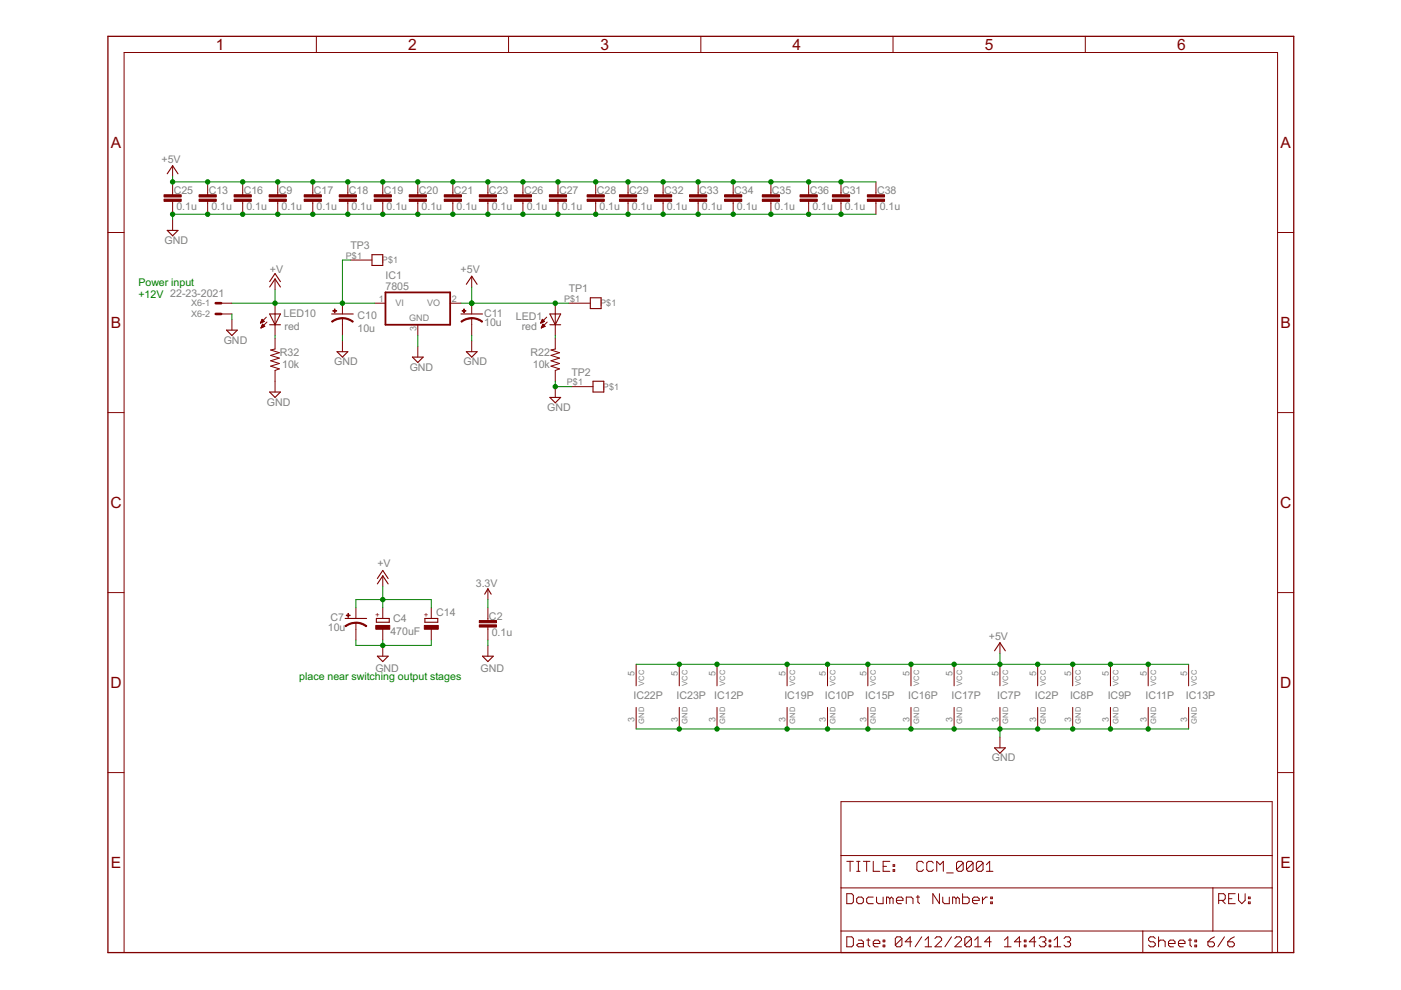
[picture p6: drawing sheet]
<svg xmlns="http://www.w3.org/2000/svg" width="297mm" height="210mm" viewBox="0 0 297 210" stroke-linecap="round" stroke-linejoin="round" font-family="sans-serif">
<g fill="none" stroke="#800000" stroke-width=".23">
<path d="M35.5 36.9l1.1-1.8 1.1 1.8M35.5 48.9h2.2l-1.1 1.1zM57.2 59.7l1.1-1.7 1.2 1.7M78.9 54h2.3v2.3h-2.3zM48 70h2.3l-1.1 1.1zM57.2 68.9h2.3M57.2 66.6h2.3l-1.2 2.3zM57.2 60.9l1.1-1.8 1.2 1.8M70.3 66.6h4.6M71.5 74.6h2.2l-1.1 1.1zM87.4 75.7h2.3l-1.1 1.2zM97.7 66.6h4.6"/>
<path d="M98.9 74.6h2.3l-1.2 1.1zM98.9 60.3l1.1-1.7 1.2 1.7M116.6 66.6h2.3l-1.2 2.3zM116.6 68.9h2.3M125.2 63.1h2.2v2.3h-2.2zM57.2 83.1h2.3l-1.2 1.2zM116.6 84.3h2.3l-1.2 1.1zM125.7 80.8h2.3v2.3h-2.3zM73.2 131.1h4.5M79.8 131.1h2.7v.8h-2.7zM80 123.8l1.2-1.7 1.1 1.7M80 122.7l1.2-1.8 1.1 1.8"/>
<path d="M80 139.1h2.3l-1.1 1.2zM90.1 131.1h2.7v.8h-2.7zM102.3 139.1h2.3l-1.2 1.2zM102.8 126l.6-1.2 .7 1.2M210.9 138l1.1-1.7 1.1 1.7M210.9 158.6h2.2l-1.1 1.1z"/>
</g>
<g fill="none" stroke="#800000" stroke-width=".21">
<path d="M67.1 7.7v3.4M107.8 7.7v3.4M148.6 7.7v3.4M189.3 7.7v3.4M230.1 7.7v3.4M36.6 35.1v2.3M36.6 38.6v2.7M44 38.6v2.7M51.5 38.6v2.7M58.9 38.6v2.7M66.3 38.6v2.7M73.7 38.6v2.7"/>
<path d="M81.2 38.6v2.7M88.6 38.6v2.7M96 38.6v2.7M103.4 38.6v2.7M110.9 38.6v2.7M118.3 38.6v2.7M126.3 38.6v2.7M133.2 38.6v2.7M140.6 38.6v2.7M148 38.6v2.7M155.4 38.6v2.7M163.4 38.6v2.7"/>
<path d="M171.4 38.6v2.7M178.3 38.6v2.7M185.7 38.6v2.7M22.9 49.3h3.4M36.6 42.7v2.7M36.6 46.6v2.3M44 42.7v2.7M51.5 42.7v2.7M58.3 59.1v2.3M58.9 42.7v2.7M66.3 42.7v2.7M73.7 42.7v2.7"/>
<path d="M74.3 55.1h4.6M81.2 42.7v2.7M88.6 42.7v2.7M96 42.7v2.7M100 58.6v2.3M103.4 42.7v2.7M110.9 42.7v2.7M118.3 42.7v2.7M126.3 42.7v2.7M133.2 42.7v2.7M140.6 42.7v2.7M148 42.7v2.7"/>
<path d="M155.4 42.7v2.7M163.4 42.7v2.7M171.4 42.7v2.7M178.3 42.7v2.7M185.7 42.7v2.7M270.9 49.3h3.4M46.9 64.3h2.3M46.9 66.6h2.3M49.2 67.7v2.3M55.2 68.5h.1M55.3 68.3h.3M55.3 68.2h.5"/>
<path d="M55.4 69.5h.1M55.4 68.1h.6M55.4 69.4h.2M55.4 68h.5M55.4 69.3h.5M55.5 67.9h.3M55.5 69.2h.6M55.5 67.8h.2M55.5 69.1h.5M55.6 67.7h.1M55.6 69h.3M55.6 67.7l-.4 .8"/>
<path d="M55.6 67.7l.4 .5-.8 .3M55.6 68.9h.2M55.7 68.8h.1M55.7 68.7l-.4 .8M55.7 68.7l.4 .5M56.1 69.2l-.8 .3M56.5 67.2l-1.3 1.3M56.6 68.3l-1.3 1.2M58.3 64.3v6.8M58.3 71.7v2.3l-.9 .2 1.8 .6-1.8 .6 1.8 .5-1.8 .6 1.8 .6-1.8 .5 1.8 .6-.9 .3v4.6M72.6 64.3v2.3M72.6 67.5v3.6"/>
<path d="M72.6 72.3v2.3M79.4 64.3h2.3M88.6 68.9v2.2M88.6 73.4v2.3M95.4 64.3h2.3M100 64.3v2.3M100 67.5v3.6M100 72.3v2.3M114.7 68.5h.1M114.7 68.3h.3M114.8 68.2h.5M114.8 69.5h.1"/>
<path d="M114.8 68.1h.6M114.8 69.4h.3M114.9 68h.4M114.9 69.3h.4M114.9 67.9h.3M114.9 69.2h.6M114.9 67.8h.2M115 69.1h.5M115 67.7h.1M115 67.7l-.4 .8M115 67.7l.4 .5-.8 .3M115 69h.4"/>
<path d="M115 68.9h.3M115.1 68.8h.1M115.1 68.7l-.3 .8M115.1 68.7l.5 .5M115.6 69.2l-.8 .3M115.9 67.2l-1.3 1.3M116 68.3l-1.2 1.2M117.7 64.3v6.8M117.7 71.7v2.3l-.9 .2 1.8 .6-1.8 .6 1.8 .5-1.8 .6 1.8 .6-1.8 .5 1.8 .6-.9 .3v2.3M120.6 64.3h4.6M22.9 87.5h3.4M117.7 82v2.3"/>
<path d="M121.2 82h4.5M270.9 87.5h3.4M22.9 125.6h3.4M75.5 128.8v2.3M75.5 132v3.7M81.2 122.1v2.3M81.2 128.8v2.3M81.2 133.4v2.3M81.2 136.8v2.3M91.4 128.8v2.3M91.4 133.4v2.3M103.4 124.8v2.3"/>
<path d="M103.4 128.8v2.8M103.4 132.9v2.8M103.4 136.8v2.3M212 136.3v2.3M270.9 125.6h3.4M134.9 140.8v4.6M134.9 150v4.6M144 140.8v4.6M144 150v4.6M152 140.8v4.6M152 150v4.6M166.9 140.8v4.6"/>
<path d="M166.9 150v4.6M175.5 140.8v4.6M175.5 150v4.6M184 140.8v4.6M184 150v4.6M193.1 140.8v4.6M193.1 150v4.6M202.3 140.8v4.6M202.3 150v4.6M212 140.8v4.6M212 150v4.6M212 156.3v2.3"/>
<path d="M220 140.8v4.6M220 150v4.6M227.4 140.8v4.6M227.4 150v4.6M235.4 140.8v4.6M235.4 150v4.6M243.4 140.8v4.6M243.4 150v4.6M252 140.8v4.6M252 150v4.6M22.9 163.8h3.4M178.3 170h91.4v32h-91.4z"/>
<path d="M270.9 163.8h3.4M178.3 188.3h91.4M178.3 197.4h91.4M178.3 181.4h91.4M179.5 189.5h1.1l.3 .3v1.4l-.3 .4h-1.1zM179.5 198.6h1.1l.3 .4v1.4l-.3 .3h-1.1zM179.5 182.6h1.4M180.2 182.6v2.1M181.6 190.5l.4-.3h.7l.3 .3v.7l-.3 .4h-.7l-.4-.4zM181.6 182.6h.7M181.6 184.7h.7M182 199.3h.7l.3 .4v1h-1l-.4-.3 .4-.4h1"/>
<path d="M182 182.6v2.1M183 182.6h1.4M183.7 199.3h.7M183.7 182.6v2.1M184.1 199v1.4l.3 .3M185.1 182.6v2.1h1.4M185.1 190.2h-1l-.4 .3v.7l.4 .4h1M185.8 190.2v1l.4 .4h1v-1.4M187.2 199.3h.4v.4h-.4zM187.2 183.7h.8M188.7 190.5l.3-.3 .4 .3v1.1M188.7 182.6h-1.5v2.1h1.5"/>
<path d="M188.7 190.5l-.4-.3h-.3v1.4M188.7 190.5v1.1M189.4 183.3h.3v.4h-.3zM189.4 184.4h.3v.3h-.3zM190.1 190.9h1.4v-.4l-.4-.3h-.7l-.3 .3v.7l.3 .4h.7M191.2 199v1.4l-.3 .3h-.7l-.4-.3M191.2 199l-.3-.4h-.7l-.4 .4v1.4M191.2 199l-1.4 1.4M192.2 191.6v-1.4h1l.4 .3v1.1M193.3 199.7h-1.4l1.1-1.1v2.1M194.3 190.2h.7M194.6 189.8v1.4l.4 .4"/>
<path d="M195.4 198.6l-1.4 2.1M195.8 183l-.4-.4h-.7l-.3 .4v1.4l.3 .3h.7l.4-.3M196.1 199.3l.7-.7v2.1M197.9 183l-.4-.4h-.7l-.3 .4v1.4l.3 .3h.7l.4-.3M198.2 199l.4-.4h.7l.3 .4v.3l-1.4 1.4h1.4M198.6 184.7v-2.1l.7 .7 .7-.7v2.1M199.2 189.5v2.1l-1.4-2.1v2.1M199.9 190.2v1l.3 .4h1.1v-1.4M200.7 185.1h1.4M201.7 198.6l-1.4 2.1M202.4 199l.4-.4h.7l.4 .4v.3l-1.5 1.4h1.5M202.7 190.5l-.4-.3h-.3v1.4"/>
<path d="M202.7 190.5v1.1M202.7 190.5l.3-.3 .4 .3v1.1M204.1 189.5v2.1h1l.4-.4v-.7l-.4-.3h-1M204.2 183l-.3-.4h-.7l-.4 .4v1.4M204.2 183v1.4l-.3 .3h-.7l-.4-.3M204.2 183l-1.4 1.4M206 199v1.4l-.4 .3h-.7l-.3-.3M206 199l-.4-.4h-.7l-.3 .4v1.4M206 199l-1.4 1.4M206.2 190.9h1.4v-.4l-.4-.3h-.7l-.3 .3v.7l.3 .4h.7M206.3 183l-.3-.4h-.7l-.4 .4v1.4M206.3 183v1.4l-.3 .3h-.7l-.4-.3"/>
<path d="M206.3 183l-1.4 1.4M206.7 199.3l.6-.7v2.1M208.3 190.2v1.4M208.4 183l-.3-.4h-.7l-.4 .4v1.4M208.4 183v1.4l-.3 .3h-.7l-.4-.3M208.4 183l-1.4 1.4M209.1 184.7h1.4M209.1 183.3l.7-.7v2.1M209.3 190.2h-.3l-.7 .7M210.1 191.2h.3v.4h-.3zM210.1 190.2h.3v.3h-.3zM210.2 199.7h-1.4l1-1.1v2.1"/>
<path d="M213 199.3l.7-.7v2.1M216.5 199.7h-1.4l1-1.1v2.1M217.2 199.3h.3v.4h-.3zM219.6 199.7h-1.4l1.1-1.1v2.1M220.3 199l.4-.4h.7l.3 .4v.3l-.3 .4M221 199.7h.4M221.4 199.7l.3 .3v.4l-.3 .3h-.7l-.4-.3M222.4 199.3h.4v.4h-.4zM223.5 199.3l.7-.7v2.1M225.6 199l.4-.4h.7l.3 .4v.3l-.3 .4M226.3 199.7h.4M226.7 199.7l.3 .3v.4l-.3 .3h-.7l-.4-.3"/>
<path d="M242.3 197.4v4.6M244.9 199l-.3-.4h-.7l-.4 .4v.3l.4 .4h.7l.3 .3v.4l-.3 .3h-.7l-.4-.3M245.6 199.7l.4-.4h.7l.3 .4v1M245.6 198.6v2.1M251.9 199.3h.7M252.3 199v1.4l.3 .3M253.3 199.3h.4v.4h-.4zM256.1 199.7h1.1l.3 .3v.4l-.3 .3h-.7l-.4-.3zM257.2 188.3v9.1M257.5 198.6l-.7 .4-.7 .7M258.4 190.9h1l.4-.4v-.7l-.4-.3h-1v2.1M259.1 190.9l.7 .7"/>
<path d="M259.6 198.6l-1.4 2.1M260.3 199.7h1.1l.3 .3v.4l-.3 .3h-.7l-.4-.3zM260.5 190.5h.7M261.7 198.6l-.7 .4-.7 .7M261.9 189.5h-1.4v2.1h1.4M262.6 189.5v1.4l.7 .7 .7-.7v-1.4M264.7 191.2h.3v.4h-.3zM264.7 190.2h.3v.3h-.3zM26.3 202v-190.9h244.6v190.9M185.1 200h1.4v-.3l-.3-.4h-.7l-.4 .4v.7l.4 .3h.7M187.2 200.4h.4v.3h-.4zM196.1 200.7h1.4"/>
<path d="M206.7 200.7h1.3M213 200.7h1.4M217.2 200.4h.3v.3h-.3zM222.4 200.4h.4v.3h-.4zM223.5 200.7h1.4M247.7 200h1.4v-.3l-.3-.4h-.7l-.4 .4v.7l.4 .3h.7M249.9 200h1.3v-.3l-.3-.4h-.7l-.3 .4v.7l.3 .3h.7M253.3 200.4h.4v.3h-.4z"/>
</g>
<path d="M81.7 62h13.7v6.9h-13.7z" fill="none" stroke="#800000" stroke-width=".38"/>
<g fill="#800000" stroke="#800000" stroke-width=".21">
<path d="M72.6 67.4l1.2 .1 1.1 .6-.1 .2-1.3-.6-.9-.1z" fill-rule="evenodd"/>
<path d="M70.3 68.1l1.1-.6 1.2-.1v.2l-.9 .1-1.3 .6z" fill-rule="evenodd"/>
<path d="M100 67.4l1.2 .1 1.1 .6-.1 .2-1.3-.6-.9-.1z" fill-rule="evenodd"/>
<path d="M97.7 68.1l1.1-.6 1.2-.1v.2l-1.3 .3-.8 .4z" fill-rule="evenodd"/>
<path d="M75.5 131.9l1.2 .2 1.1 .6-.2 .2-.8-.5-1.3-.3z" fill-rule="evenodd"/>
<path d="M73.2 132.7l1-.6 1.3-.2v.2l-1 .2-1.2 .6z" fill-rule="evenodd"/>
</g>
<g fill="#800000" stroke="#800000" stroke-width=".21">
<path d="M70.6 65.8h.8v.2h-.8z"/>
<path d="M70.9 65.5h.1v.8h-.1z"/>
<path d="M98 65.8h.8v.2h-.8z"/>
<path d="M98.3 65.5h.1v.8h-.1z"/>
<path d="M79.7 132.6h2.9v.8h-2.9z"/>
<path d="M73.4 130.4h.8v.1h-.8z"/>
<path d="M73.8 130.1h.1v.8h-.1z"/>
<path d="M34.8 42.2h3.6v.5h-3.6z"/>
<path d="M34.8 41.3h3.6v.5h-3.6z"/>
<path d="M42.2 42.2h3.6v.5h-3.6z"/>
<path d="M42.2 41.3h3.6v.5h-3.6z"/>
<path d="M49.6 42.2h3.7v.5h-3.7z"/>
<path d="M49.6 41.3h3.7v.5h-3.7z"/>
<path d="M57.1 42.2h3.6v.5h-3.6z"/>
<path d="M57.1 41.3h3.6v.5h-3.6z"/>
<path d="M64.5 42.2h3.6v.5h-3.6z"/>
<path d="M64.5 41.3h3.6v.5h-3.6z"/>
<path d="M71.9 42.2h3.7v.5h-3.7z"/>
<path d="M71.9 41.3h3.7v.5h-3.7z"/>
<path d="M79.3 42.2h3.7v.5h-3.7z"/>
<path d="M79.3 41.3h3.7v.5h-3.7z"/>
<path d="M86.8 42.2h3.6v.5h-3.6z"/>
<path d="M86.8 41.3h3.6v.5h-3.6z"/>
<path d="M94.2 42.2h3.6v.5h-3.6z"/>
<path d="M94.2 41.3h3.6v.5h-3.6z"/>
<path d="M101.6 42.2h3.7v.5h-3.7z"/>
<path d="M101.6 41.3h3.7v.5h-3.7z"/>
<path d="M109.1 42.2h3.6v.5h-3.6z"/>
<path d="M109.1 41.3h3.6v.5h-3.6z"/>
<path d="M116.5 42.2h3.6v.5h-3.6z"/>
<path d="M116.5 41.3h3.6v.5h-3.6z"/>
<path d="M101.6 132.5h3.7v.4h-3.7z"/>
<path d="M101.6 131.6h3.7v.4h-3.7z"/>
<path d="M90 132.6h2.9v.8h-2.9z"/>
<path d="M131.3 42.2h3.7v.5h-3.7z"/>
<path d="M131.3 41.3h3.7v.5h-3.7z"/>
<path d="M138.8 42.2h3.6v.5h-3.6z"/>
<path d="M138.8 41.3h3.6v.5h-3.6z"/>
<path d="M146.2 42.2h3.6v.5h-3.6z"/>
<path d="M146.2 41.3h3.6v.5h-3.6z"/>
<path d="M153.6 42.2h3.7v.5h-3.7z"/>
<path d="M153.6 41.3h3.7v.5h-3.7z"/>
<path d="M161.6 42.2h3.7v.5h-3.7z"/>
<path d="M161.6 41.3h3.7v.5h-3.7z"/>
<path d="M176.5 42.2h3.6v.5h-3.6z"/>
<path d="M176.5 41.3h3.6v.5h-3.6z"/>
<path d="M124.5 42.2h3.6v.5h-3.6z"/>
<path d="M124.5 41.3h3.6v.5h-3.6z"/>
<path d="M169.6 42.2h3.7v.5h-3.7z"/>
<path d="M169.6 41.3h3.7v.5h-3.7z"/>
<path d="M183.9 42.2h3.6v.5h-3.6z"/>
<path d="M183.9 41.3h3.6v.5h-3.6z"/>
</g>
<path d="M22.9 7.7h251.4v194.3h-251.4z" fill="none" stroke="#800000" stroke-width=".28"/>
<path d="M45.7 64.3h1.2M45.7 66.6h1.2" fill="none" stroke="#800000" stroke-width=".55"/>
<g fill="none" stroke="#008000" stroke-width=".21">
<path d="M36.6 37.4v1.2h149.1M74.3 55.1h-1.7v9.2M185.7 45.4h-149.1v1.2M49.2 66.6v1.1M49.2 64.3h30.2M58.3 61.4v2.9M58.3 71.1v.6M72.6 71.1v1.2M88.6 71.1v2.3M97.7 64.3h22.9M100 60.9v3.4M100 71.1v1.2"/>
<path d="M117.7 71.1v.6M117.7 80.8v1.2h3.5M75.5 128.8v-1.7h15.9v1.7M75.5 135.7v1.1h15.9v-1.1M81.2 124.4v4.4M81.2 135.7v1.1M103.4 127.1v1.7M103.4 135.7v1.1M212 138.6v2.2M134.9 154.6h117.1M134.9 140.8h117.1M212 154.6v1.7"/>
</g>
<g fill="#008000" stroke="#008000" stroke-width=".21">
<circle cx="117.7" cy="82" r=".47"/>
<circle cx="81.2" cy="136.8" r=".47"/>
<circle cx="44" cy="45.4" r=".47"/>
<circle cx="51.5" cy="45.4" r=".47"/>
<circle cx="58.9" cy="45.4" r=".47"/>
<circle cx="66.3" cy="45.4" r=".47"/>
<circle cx="73.7" cy="45.4" r=".47"/>
<circle cx="81.2" cy="45.4" r=".47"/>
<circle cx="88.6" cy="45.4" r=".47"/>
<circle cx="96" cy="45.4" r=".47"/>
<circle cx="110.9" cy="45.4" r=".47"/>
<circle cx="103.4" cy="45.4" r=".47"/>
<circle cx="36.6" cy="45.4" r=".47"/>
<circle cx="118.3" cy="45.4" r=".47"/>
<circle cx="133.2" cy="45.4" r=".47"/>
<circle cx="140.6" cy="45.4" r=".47"/>
<circle cx="148" cy="45.4" r=".47"/>
<circle cx="155.4" cy="45.4" r=".47"/>
<circle cx="163.4" cy="45.4" r=".47"/>
<circle cx="126.3" cy="45.4" r=".47"/>
<circle cx="171.4" cy="45.4" r=".47"/>
<circle cx="178.3" cy="45.4" r=".47"/>
<circle cx="220" cy="154.6" r=".47"/>
<circle cx="227.4" cy="154.6" r=".47"/>
<circle cx="235.4" cy="154.6" r=".47"/>
<circle cx="243.4" cy="154.6" r=".47"/>
<circle cx="212" cy="154.6" r=".47"/>
<circle cx="193.1" cy="154.6" r=".47"/>
<circle cx="202.3" cy="154.6" r=".47"/>
<circle cx="184" cy="154.6" r=".47"/>
<circle cx="175.5" cy="154.6" r=".47"/>
<circle cx="166.9" cy="154.6" r=".47"/>
<circle cx="144" cy="154.6" r=".47"/>
<circle cx="152" cy="154.6" r=".47"/>
<circle cx="100" cy="64.3" r=".47"/>
<circle cx="117.7" cy="64.3" r=".47"/>
<circle cx="44" cy="38.6" r=".47"/>
<circle cx="51.5" cy="38.6" r=".47"/>
<circle cx="58.9" cy="38.6" r=".47"/>
<circle cx="66.3" cy="38.6" r=".47"/>
<circle cx="73.7" cy="38.6" r=".47"/>
<circle cx="81.2" cy="38.6" r=".47"/>
<circle cx="96" cy="38.6" r=".47"/>
<circle cx="88.6" cy="38.6" r=".47"/>
<circle cx="103.4" cy="38.6" r=".47"/>
<circle cx="110.9" cy="38.6" r=".47"/>
<circle cx="36.6" cy="38.6" r=".47"/>
<circle cx="118.3" cy="38.6" r=".47"/>
<circle cx="133.2" cy="38.6" r=".47"/>
<circle cx="140.6" cy="38.6" r=".47"/>
<circle cx="148" cy="38.6" r=".47"/>
<circle cx="155.4" cy="38.6" r=".47"/>
<circle cx="163.4" cy="38.6" r=".47"/>
<circle cx="126.3" cy="38.6" r=".47"/>
<circle cx="171.4" cy="38.6" r=".47"/>
<circle cx="178.3" cy="38.6" r=".47"/>
<circle cx="220" cy="140.8" r=".47"/>
<circle cx="227.4" cy="140.8" r=".47"/>
<circle cx="235.4" cy="140.8" r=".47"/>
<circle cx="243.4" cy="140.8" r=".47"/>
<circle cx="212" cy="140.8" r=".47"/>
<circle cx="202.3" cy="140.8" r=".47"/>
<circle cx="193.1" cy="140.8" r=".47"/>
<circle cx="184" cy="140.8" r=".47"/>
<circle cx="175.5" cy="140.8" r=".47"/>
<circle cx="166.9" cy="140.8" r=".47"/>
<circle cx="152" cy="140.8" r=".47"/>
<circle cx="144" cy="140.8" r=".47"/>
<circle cx="72.6" cy="64.3" r=".47"/>
<circle cx="58.3" cy="64.3" r=".47"/>
<circle cx="81.2" cy="127.1" r=".47"/>
</g>
<g font-size="3.7" fill="#800000">
<text x="45.8" y="10.6">1</text>
<text x="86.5" y="10.6">2</text>
<text x="127.3" y="10.6">3</text>
<text x="168.1" y="10.6">4</text>
<text x="208.8" y="10.6">5</text>
<text x="249.6" y="10.6">6</text>
<text x="23.5" y="31.4">A</text>
<text x="271.5" y="31.4">A</text>
<text x="23.5" y="69.6">B</text>
<text x="271.5" y="69.6">B</text>
<text x="23.4" y="107.7">C</text>
<text x="271.4" y="107.7">C</text>
<text x="23.4" y="145.9">D</text>
<text x="271.4" y="145.9">D</text>
<text x="23.5" y="184.1">E</text>
<text x="271.5" y="184.1">E</text>
</g>
<g font-size="2.5" fill="#808080">
<text x="34.2" y="34.5">+5V</text>
<text x="36.8" y="41.1">C25</text>
<text x="44.3" y="41.1">C13</text>
<text x="51.7" y="41.1">C16</text>
<text x="59.1" y="41.1">C9</text>
<text x="66.5" y="41.1">C17</text>
<text x="74" y="41.1">C18</text>
<text x="81.4" y="41.1">C19</text>
<text x="88.8" y="41.1">C20</text>
<text x="96.2" y="41.1">C21</text>
<text x="103.7" y="41.1">C23</text>
<text x="111.1" y="41.1">C26</text>
<text x="118.5" y="41.1">C27</text>
<text x="126.5" y="41.1">C28</text>
<text x="133.4" y="41.1">C29</text>
<text x="140.8" y="41.1">C32</text>
<text x="148.2" y="41.1">C33</text>
<text x="155.7" y="41.1">C34</text>
<text x="163.7" y="41.1">C35</text>
<text x="171.7" y="41.1">C36</text>
<text x="178.5" y="41.1">C31</text>
<text x="186" y="41.1">C38</text>
<text x="37.4" y="44.5">0.1u</text>
<text x="44.8" y="44.5">0.1u</text>
<text x="52.3" y="44.5">0.1u</text>
<text x="59.7" y="44.5">0.1u</text>
<text x="67.1" y="44.5">0.1u</text>
<text x="74.5" y="44.5">0.1u</text>
<text x="82" y="44.5">0.1u</text>
<text x="89.4" y="44.5">0.1u</text>
<text x="96.8" y="44.5">0.1u</text>
<text x="104.2" y="44.5">0.1u</text>
<text x="111.7" y="44.5">0.1u</text>
<text x="119.1" y="44.5">0.1u</text>
<text x="127.1" y="44.5">0.1u</text>
<text x="134" y="44.5">0.1u</text>
<text x="141.4" y="44.5">0.1u</text>
<text x="148.8" y="44.5">0.1u</text>
<text x="156.2" y="44.5">0.1u</text>
<text x="164.2" y="44.5">0.1u</text>
<text x="172.2" y="44.5">0.1u</text>
<text x="179.1" y="44.5">0.1u</text>
<text x="186.5" y="44.5">0.1u</text>
<text x="34.9" y="51.7">GND</text>
<text x="74.3" y="52.8">TP3</text>
<text x="57.2" y="57.9">+V</text>
<text x="81.7" y="59.1">IC1</text>
<text x="97.7" y="57.9">+5V</text>
<text x="81.7" y="61.4">7805</text>
<text x="120.6" y="62">TP1</text>
<text x="60.1" y="67.3">LED10</text>
<text x="60.3" y="69.9">red</text>
<text x="75.8" y="70.3">10u</text>
<text x="75.8" y="67.7">C10</text>
<text x="102.6" y="69.2">10u</text>
<text x="102.6" y="67.1">C11</text>
<text x="109.4" y="67.8">LED1</text>
<text x="110.6" y="69.9">red</text>
<text x="47.5" y="72.8">GND</text>
<text x="59.3" y="75.5">R32</text>
<text x="70.9" y="77.4">GND</text>
<text x="98.3" y="77.4">GND</text>
<text x="112.5" y="75.5">R22</text>
<text x="59.8" y="78.1">10k</text>
<text x="86.9" y="78.6">GND</text>
<text x="113" y="78.1">10k</text>
<text x="121.2" y="79.7">TP2</text>
<text x="56.6" y="86">GND</text>
<text x="116" y="87.1">GND</text>
<text x="80" y="120.3">+V</text>
<text x="100.9" y="124.5">3.3V</text>
<text x="70.1" y="131.7">C7</text>
<text x="83.3" y="131.8">C4</text>
<text x="92.5" y="130.7">C14</text>
<text x="103.7" y="131.4">C2</text>
<text x="69.5" y="133.8">10u</text>
<text x="82.8" y="134.7">470uF</text>
<text x="104.2" y="134.8">0.1u</text>
<text x="209.7" y="135.6">+5V</text>
<text x="79.6" y="142.6">GND</text>
<text x="101.9" y="142.6">GND</text>
<text x="134.3" y="148.3">IC22P</text>
<text x="143.4" y="148.3">IC23P</text>
<text x="151.4" y="148.3">IC12P</text>
<text x="166.3" y="148.3">IC19P</text>
<text x="174.9" y="148.3">IC10P</text>
<text x="183.4" y="148.3">IC15P</text>
<text x="192.6" y="148.3">IC16P</text>
<text x="201.7" y="148.3">IC17P</text>
<text x="211.4" y="148.3">IC7P</text>
<text x="219.4" y="148.3">IC2P</text>
<text x="226.9" y="148.3">IC8P</text>
<text x="234.9" y="148.3">IC9P</text>
<text x="242.9" y="148.3">IC11P</text>
<text x="251.4" y="148.3">IC13P</text>
<text x="210.3" y="161.4">GND</text>
</g>
<g font-size="2.5" fill="#008000">
<text x="29.4" y="60.7">Power input</text>
<text x="29.4" y="63.1">+12V 22-23-2021</text>
<text x="63.4" y="144.3">place near switching output stages</text>
</g>
<g font-size="2.1" fill="#808080">
<text x="73.3" y="54.8">P$1</text>
<text x="81" y="55.8">P$1</text>
<text x="40.5" y="65">X6-1</text>
<text x="80.3" y="64">1</text>
<text x="83.8" y="65">VI</text>
<text x="90.6" y="65">VO</text>
<text x="95.8" y="64">2</text>
<text x="119.6" y="64">P$1</text>
<text x="127.3" y="65">P$1</text>
<text x="40.5" y="67.2">X6-2</text>
<text x="86.8" y="68.2">GND</text>
<text x="88.3" y="70.2" transform="rotate(-90 88.3 70.2)">3</text>
<text x="120.2" y="81.7">P$1</text>
<text x="127.8" y="82.7">P$1</text>
<text x="134.6" y="143.3" transform="rotate(-90 134.6 143.3)">5</text>
<text x="143.7" y="143.3" transform="rotate(-90 143.7 143.3)">5</text>
<text x="151.7" y="143.3" transform="rotate(-90 151.7 143.3)">5</text>
<text x="166.6" y="143.3" transform="rotate(-90 166.6 143.3)">5</text>
<text x="175.1" y="143.3" transform="rotate(-90 175.1 143.3)">5</text>
<text x="183.7" y="143.3" transform="rotate(-90 183.7 143.3)">5</text>
<text x="192.8" y="143.3" transform="rotate(-90 192.8 143.3)">5</text>
<text x="202" y="143.3" transform="rotate(-90 202 143.3)">5</text>
<text x="211.7" y="143.3" transform="rotate(-90 211.7 143.3)">5</text>
<text x="219.7" y="143.3" transform="rotate(-90 219.7 143.3)">5</text>
<text x="227.1" y="143.3" transform="rotate(-90 227.1 143.3)">5</text>
<text x="235.1" y="143.3" transform="rotate(-90 235.1 143.3)">5</text>
<text x="243.1" y="143.3" transform="rotate(-90 243.1 143.3)">5</text>
<text x="251.7" y="143.3" transform="rotate(-90 251.7 143.3)">5</text>
<text x="134.6" y="153.2" transform="rotate(-90 134.6 153.2)">3</text>
<text x="143.7" y="153.2" transform="rotate(-90 143.7 153.2)">3</text>
<text x="151.7" y="153.2" transform="rotate(-90 151.7 153.2)">3</text>
<text x="166.6" y="153.2" transform="rotate(-90 166.6 153.2)">3</text>
<text x="175.1" y="153.2" transform="rotate(-90 175.1 153.2)">3</text>
<text x="183.7" y="153.2" transform="rotate(-90 183.7 153.2)">3</text>
<text x="192.8" y="153.2" transform="rotate(-90 192.8 153.2)">3</text>
<text x="202" y="153.2" transform="rotate(-90 202 153.2)">3</text>
<text x="211.7" y="153.2" transform="rotate(-90 211.7 153.2)">3</text>
<text x="219.7" y="153.2" transform="rotate(-90 219.7 153.2)">3</text>
<text x="227.1" y="153.2" transform="rotate(-90 227.1 153.2)">3</text>
<text x="235.1" y="153.2" transform="rotate(-90 235.1 153.2)">3</text>
<text x="243.1" y="153.2" transform="rotate(-90 243.1 153.2)">3</text>
<text x="251.7" y="153.2" transform="rotate(-90 251.7 153.2)">3</text>
</g>
<g font-size="1.8" fill="#800000">
<text x="80.6" y="130.8" transform="rotate(-90 80.6 130.8)">+</text>
<text x="90.9" y="130.8" transform="rotate(-90 90.9 130.8)">+</text>
</g>
<g font-size="1.8" fill="#808080">
<text x="136.6" y="145.4" transform="rotate(-90 136.6 145.4)">VCC</text>
<text x="145.7" y="145.4" transform="rotate(-90 145.7 145.4)">VCC</text>
<text x="153.7" y="145.4" transform="rotate(-90 153.7 145.4)">VCC</text>
<text x="168.6" y="145.4" transform="rotate(-90 168.6 145.4)">VCC</text>
<text x="177.2" y="145.4" transform="rotate(-90 177.2 145.4)">VCC</text>
<text x="185.7" y="145.4" transform="rotate(-90 185.7 145.4)">VCC</text>
<text x="194.9" y="145.4" transform="rotate(-90 194.9 145.4)">VCC</text>
<text x="204" y="145.4" transform="rotate(-90 204 145.4)">VCC</text>
<text x="213.7" y="145.4" transform="rotate(-90 213.7 145.4)">VCC</text>
<text x="221.7" y="145.4" transform="rotate(-90 221.7 145.4)">VCC</text>
<text x="229.2" y="145.4" transform="rotate(-90 229.2 145.4)">VCC</text>
<text x="237.2" y="145.4" transform="rotate(-90 237.2 145.4)">VCC</text>
<text x="245.2" y="145.4" transform="rotate(-90 245.2 145.4)">VCC</text>
<text x="253.7" y="145.4" transform="rotate(-90 253.7 145.4)">VCC</text>
<text x="136.6" y="153.4" transform="rotate(-90 136.6 153.4)">GND</text>
<text x="145.7" y="153.4" transform="rotate(-90 145.7 153.4)">GND</text>
<text x="153.7" y="153.4" transform="rotate(-90 153.7 153.4)">GND</text>
<text x="168.6" y="153.4" transform="rotate(-90 168.6 153.4)">GND</text>
<text x="177.2" y="153.4" transform="rotate(-90 177.2 153.4)">GND</text>
<text x="185.7" y="153.4" transform="rotate(-90 185.7 153.4)">GND</text>
<text x="194.9" y="153.4" transform="rotate(-90 194.9 153.4)">GND</text>
<text x="204" y="153.4" transform="rotate(-90 204 153.4)">GND</text>
<text x="213.7" y="153.4" transform="rotate(-90 213.7 153.4)">GND</text>
<text x="221.7" y="153.4" transform="rotate(-90 221.7 153.4)">GND</text>
<text x="229.2" y="153.4" transform="rotate(-90 229.2 153.4)">GND</text>
<text x="237.2" y="153.4" transform="rotate(-90 237.2 153.4)">GND</text>
<text x="245.2" y="153.4" transform="rotate(-90 245.2 153.4)">GND</text>
<text x="253.7" y="153.4" transform="rotate(-90 253.7 153.4)">GND</text>
</g>
</svg>
